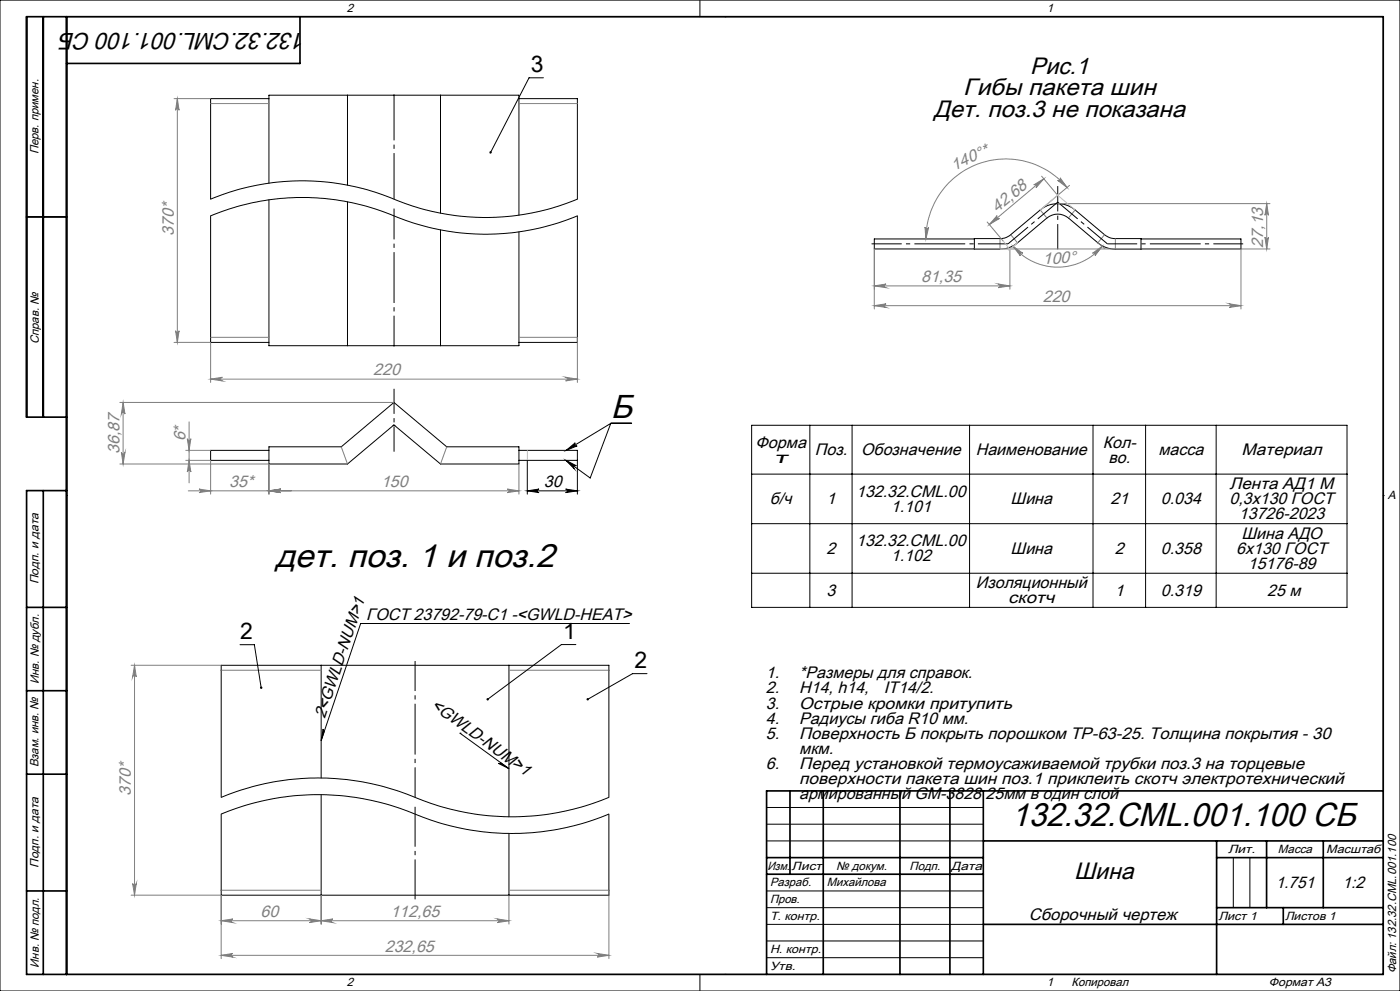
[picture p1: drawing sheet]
<svg xmlns="http://www.w3.org/2000/svg" width="420mm" height="297mm" viewBox="0 0 420 297" stroke-linecap="round" stroke-linejoin="round" font-family="sans-serif">
<g fill="none" stroke="#000" stroke-width=".3">
<path d="M0 0h420v297h-420zM20 5h395v287h-395zM210 0v5M217.5 5h.1M80.7 29.6h-17.5v30.1a72 72 0 0 1 57.2 .9 71.4 71.4 0 0 0 52.8-.9v-30.1h-17.5M104.2 28.5v27M132.2 28.5v35.4M163 23.3h-4.3l-11.5 22.4M80.7 54.9v-26.4h75v36M80.7 59.9v43.7h75v-34.1M8 65h12M104.2 60.5v43.1"/>
<path d="M132.2 68.9v34.7M292.3 71.5h7.7a4.7 4.7 0 0 0 3.2-1.2l8.9-7.4a8.2 8.2 0 0 1 10.4 0l8.9 7.4a4.8 4.8 0 0 0 3.2 1.2h7.7v3.2h-7.7a8.3 8.3 0 0 1-5.2-1.9l-8.9-7.5a5.1 5.1 0 0 0-6.4 0l-8.8 7.5a8.3 8.3 0 0 1-5.3 1.9h-7.7zM292.3 71.6h-30v3h30M342.3 71.6h30v3h-30M80.7 102.6h-17.5v-37.9a72 72 0 0 1 57.2 .9 71.4 71.4 0 0 0 52.8-.9v37.9h-17.5M80.7 135h-17.5v3h17.5M80.7 133.9h21.7l15.8-13.3 15.8 13.3h21.7v5.2h-23.5l-14-11.8-14 11.8h-23.5zM117.9 127.6h.6M155.7 135h17.5v3M155.7 138h17.5M158.2 138v10.1M169.8 138l3.1 1.6a.54 .54 0 0 0-.7 .1 .54 .54 0 0 0 .1 .8z"/>
<path d="M169.9 135l2.7-2.3a.54 .54 0 0 0-.2 .7 .54 .54 0 0 0 .7 .2zM173.2 138v10.1M183.2 126.9h6.3M183.2 126.9l-13.3 8.1M183.2 126.9l-6.1 16.4-7.3-5.3M225.5 127.5h178.6v54.5h-178.6zM243 127.5v54.5M255.6 127.5v54.5M290.9 127.5v54.5M327.9 127.5v54.5M343.7 127.5v54.5M364.8 127.5v54.5"/>
<path d="M20 148.5h.1M158.2 147.1l3.5-.5a.53 .53 0 0 0-.5 .5 .53 .53 0 0 0 .5 .5zM158.2 147.1h15M169.7 146.6l3.5 .5-3.5 .5a.53 .53 0 0 0 .5-.5 .53 .53 0 0 0-.5-.5zM225.5 142.1h178.6M225.5 156.9h178.6M415 148.5h.1M225.5 171.8h178.6M66.4 199.4h116.3v39.6a75.9 75.9 0 0 1-60.5-.9 75.9 75.9 0 0 0-55.8 .9zM72 193.2h4.3l2.1 12.9M96.3 199.4v33.7M152.7 199.4v45.4"/>
<path d="M172.8 193.2h-4.4l-22.1 16.4M188.8 186.9h-80.6l-11.9 35.1M96.9 218.5l.4 .6-1 2.9zM138 219.7h.1M138 219.7l14.7 10.7M194.1 201.9h-4.3l-13.5 7.7M96.3 238.2v30.1M149.5 228.8l.7-.2 2.5 1.8zM66.4 244a75.9 75.9 0 0 1 60.4 .9 75.9 75.9 0 0 0 55.9-.9v24.3h-116.3zM152.7 249.8v18.5M230 242h65M230 247h65"/>
<path d="M230 252h65M370 257v15M375 257v15M230 267h65M230 272h65M230 277h65M210 292v5M217.5 292h.1M230 282h65M230 287h65"/>
</g>
<g fill="none" stroke="#808080" stroke-width=".3">
<path d="M52.2 29.6h11M53.2 29.6l.5 3.5a.53 .53 0 0 0-.5-.5 .53 .53 0 0 0-.5 .5zM53.2 29.6v73M63.2 31h17.5M155.7 31h17.5M310.1 55.4l3.1-1.8-2.4 2.7a.54 .54 0 0 0 .1-.8 .54 .54 0 0 0-.8-.1zM312.5 52.8l4.8 5.7M313.2 53.6l-16.4 13.7M317.3 54a.52 .52 0 0 0 .7 0 .52 .52 0 0 0 0-.7l2.1 2.9zM320.1 56.2a24 24 0 0 0-26.6-7.1 24 24 0 0 0-15.7 22.5M320.9 55.6l-8.8 7.3 2 2.4M262.3 74.6v18"/>
<path d="M277.5 68a.55 .55 0 0 0 .5 .6 .55 .55 0 0 0 .6-.4l-.8 3.4zM292.3 74.6h88.7M296.2 66.5l4.8 5.7M299.1 64.6a.55 .55 0 0 0 0 .8 .55 .55 0 0 0 .7 .1l-3 1.8zM300 71.5v3.2M303 74.7v12M303.2 70.3l2.1 2.5-2.1 1.7M304 73.8l2.8 2.1a.52 .52 0 0 0-.7 0 .52 .52 0 0 0 0 .8zM304 73.8a17.4 17.4 0 0 0 26.6 0M317.3 61h63.7M322.5 62.9l-2 2.4M327.8 75.9l2.8-2.1-2.1 2.9a.52 .52 0 0 0 0-.8 .52 .52 0 0 0-.7 0z"/>
<path d="M331.4 70.3l-2 2.5 2 1.7M334.6 71.5v3.2M372.3 74.6v18M379.5 71.1a.53 .53 0 0 0 .5 .5 .53 .53 0 0 0 .5-.5l-.5 3.5zM380 61l.5 3.5a.53 .53 0 0 0-.5-.5 .53 .53 0 0 0-.5 .5zM380 61v13.6M52.7 99.1a.53 .53 0 0 0 .5 .5 .53 .53 0 0 0 .5-.5l-.5 3.5zM262.3 91.6l3.5-.6a.55 .55 0 0 0-.5 .6 .55 .55 0 0 0 .5 .5zM262.3 85.7l3.5-.6a.55 .55 0 0 0-.5 .6 .55 .55 0 0 0 .5 .5zM262.3 91.6h110M262.3 85.7h40.7M299.5 85.1l3.5 .6-3.5 .5a.55 .55 0 0 0 .5-.5 .55 .55 0 0 0-.5-.6z"/>
<path d="M368.8 91l3.5 .6-3.5 .5a.55 .55 0 0 0 .5-.5 .55 .55 0 0 0-.5-.6zM52.2 102.6h11v12M63.2 113.6l3.5-.5a.55 .55 0 0 0-.5 .5 .55 .55 0 0 0 .5 .6zM63.2 101.1h17.5M63.2 113.6h110M155.7 101.1h17.5M169.7 113.1l3.5 .5-3.5 .6a.55 .55 0 0 0 .5-.6 .55 .55 0 0 0-.5-.5zM173.2 101.1v13.5M35.9 139.1h44.8v9M35.9 120.6h82.3M36.4 135.5a.55 .55 0 0 0 .6 .6 .55 .55 0 0 0 .5-.6l-.6 3.6zM36.9 120.6l.6 3.5a.55 .55 0 0 0-.5-.5 .55 .55 0 0 0-.6 .5z"/>
<path d="M36.9 120.6v18.5M55.7 138h7.5v10.1M55.7 135h7.5M56.2 131.5a.53 .53 0 0 0 .5 .5 .53 .53 0 0 0 .6-.5l-.6 3.5zM56.7 138l.6 3.5a.53 .53 0 0 0-.6-.5 .53 .53 0 0 0-.5 .5zM56.7 126.4v18.3M102.4 133.9l1.8 5.2M134 133.9l-1.8 5.2M155.7 139.1v9M56.5 147.1h99.2M59.7 146.6l3.5 .5-3.5 .5a.53 .53 0 0 0 .5-.5 .53 .53 0 0 0-.5-.5zM80.7 147.1l3.5-.5a.53 .53 0 0 0-.5 .5 .53 .53 0 0 0 .5 .5z"/>
<path d="M152.2 146.6l3.5 .5-3.5 .5a.53 .53 0 0 0 .5-.5 .53 .53 0 0 0-.5-.5zM39.3 199.4h27M40.4 199.4l.5 3.5a.55 .55 0 0 0-.6-.5 .55 .55 0 0 0-.5 .5zM40.4 199.4v68.9M66.4 200.9h29.9M152.7 200.9h30M39.3 268.3h27M39.8 264.8a.55 .55 0 0 0 .5 .5 .55 .55 0 0 0 .6-.5l-.5 3.5zM66.4 275.9l3.4-.5a.55 .55 0 0 0-.5 .6 .55 .55 0 0 0 .5 .5zM66.4 266.8h29.9M66.4 268.3v19M66.4 275.9h86.3"/>
<path d="M92.9 275.4l3.4 .5-3.4 .6a.55 .55 0 0 0 .5-.5 .55 .55 0 0 0-.5-.6zM96.3 275.9l3.5-.5a.55 .55 0 0 0-.5 .6 .55 .55 0 0 0 .5 .5zM96.3 268.3v8.7M149.2 275.4l3.5 .5-3.5 .6a.55 .55 0 0 0 .5-.5 .55 .55 0 0 0-.5-.6zM152.7 266.8h30v20.5M152.7 268.3v8.7M66.4 286.3l3.4-.6a.55 .55 0 0 0-.5 .6 .55 .55 0 0 0 .5 .5zM66.4 286.3h116.3M179.2 285.7l3.5 .6-3.5 .5a.55 .55 0 0 0 .5-.5 .55 .55 0 0 0-.5-.6z"/>
</g>
<path d="M317.3 55.8v18.9M118.2 116.5v18.9" fill="none" stroke="#000" stroke-width=".3" stroke-dasharray="15.2 1.3 1.3 1.3" stroke-dashoffset="7.7" stroke-linecap="butt"/>
<path d="M124.5 241.8v27.7" fill="none" stroke="#000" stroke-width=".3" stroke-dasharray="15.2 1.3 1.3 1.3" stroke-dashoffset="3.3" stroke-linecap="butt"/>
<path d="M261.5 73.1h40.9M124.5 198.1v40.9" fill="none" stroke="#000" stroke-width=".3" stroke-dasharray="15.2 1.3 1.3 1.3" stroke-dashoffset="6.2" stroke-linecap="butt"/>
<path d="M332.2 73.1h40.7" fill="none" stroke="#000" stroke-width=".3" stroke-dasharray="15.2 1.3 1.3 1.3" stroke-dashoffset="6.3" stroke-linecap="butt"/>
<path d="M302.4 73.1l14.9-12.5M317.3 60.6l14.9 12.5" fill="none" stroke="#000" stroke-width=".3" stroke-dasharray="15.2 1.3 1.3 1.3" stroke-dashoffset="7.4" stroke-linecap="butt"/>
<path d="M118.2 62.5v41.3" fill="none" stroke="#000" stroke-width=".3" stroke-dasharray="15.2 1.3 1.3 1.3" stroke-dashoffset="6" stroke-linecap="butt"/>
<path d="M118.2 28.3v31.4" fill="none" stroke="#000" stroke-width=".3" stroke-dasharray="15.2 1.3 1.3 1.3" stroke-dashoffset="1.5" stroke-linecap="butt"/>
<path d="M158.2 135v3" fill="none" stroke="#c0c0c0" stroke-width=".3" stroke-dasharray="15.2 1.3 1.3 1.3" stroke-linecap="butt"/>
<g fill="none" stroke="#000" stroke-width=".5">
<path d="M13 5v120M20 5v287M90 5v14h-70M8 65h12M20 125h-12v-120h407v287h-407v-145h12M13 147v145M8 182h12M8 207h12M8 232h12M237 237v25M247 237v55M270 237v55"/>
<path d="M285 237v55M295 237v55M415 237h-185v55M230 257h65M295 252h120M365 252v40M365 257h50M380 252v20M397 252v20M8 267h12M230 262h65M295 277h120"/>
<path d="M365 272h50M385 272v5"/>
</g>
<path d="M316.9 58.2l5.6 4.7M317.7 58.2l-5.6 4.7M300 74.7h3.5M301 72.2l2 2.5M305.3 72.8l-2.7 2.2" fill="none" stroke="#c0c0c0" stroke-width=".3"/>
<g fill="#000">
<path d="M146.9 45.4l-.1 .4 .2 .2 .2-.3-.2 .3a.37 .37 0 0 0 .5-.4 .37 .37 0 0 0-.6-.2zM78.1 205.8v.6l.3 .1v-.4v.4l.2-.1v-.5zM146 209.3v.5l.3-.2-.3 .2a.36 .36 0 0 0 .5 0 .36 .36 0 0 0 .1-.5 .36 .36 0 0 0-.6 0zM176 209.3v.5l.3-.2-.3 .2a.37 .37 0 0 0 .5 .1 .37 .37 0 0 0 .1-.6 .37 .37 0 0 0-.6 0z"/>
<path d="M169.9 135l2.7-2.3a.54 .54 0 0 0-.2 .7 .54 .54 0 0 0 .7 .2zM169.8 138l3.1 1.6a.54 .54 0 0 0-.7 .1 .54 .54 0 0 0 .1 .8z"/>
<path d="M96.9 218.5l.4 .6-1 2.9zM149.5 228.8l.7-.2 2.5 1.8z"/>
</g>
<g fill="#808080">
<path d="M63.2 113.6l3.5-.5a.55 .55 0 0 0-.5 .5 .55 .55 0 0 0 .5 .6zM169.7 113.1l3.5 .5-3.5 .6a.55 .55 0 0 0 .5-.6 .55 .55 0 0 0-.5-.5zM80.7 147.1l3.5-.5a.53 .53 0 0 0-.5 .5 .53 .53 0 0 0 .5 .5zM152.2 146.6l3.5 .5-3.5 .5a.53 .53 0 0 0 .5-.5 .53 .53 0 0 0-.5-.5zM59.7 146.6l3.5 .5-3.5 .5a.53 .53 0 0 0 .5-.5 .53 .53 0 0 0-.5-.5zM80.7 147.1l3.5-.5a.53 .53 0 0 0-.5 .5 .53 .53 0 0 0 .5 .5zM66.4 286.3l3.4-.6a.55 .55 0 0 0-.5 .6 .55 .55 0 0 0 .5 .5zM179.2 285.7l3.5 .6-3.5 .5a.55 .55 0 0 0 .5-.5 .55 .55 0 0 0-.5-.6zM96.3 275.9l3.5-.5a.55 .55 0 0 0-.5 .6 .55 .55 0 0 0 .5 .5zM149.2 275.4l3.5 .5-3.5 .6a.55 .55 0 0 0 .5-.5 .55 .55 0 0 0-.5-.6zM66.4 275.9l3.4-.5a.55 .55 0 0 0-.5 .6 .55 .55 0 0 0 .5 .5zM92.9 275.4l3.4 .5-3.4 .6a.55 .55 0 0 0 .5-.5 .55 .55 0 0 0-.5-.6zM262.3 91.6l3.5-.6a.55 .55 0 0 0-.5 .6 .55 .55 0 0 0 .5 .5zM368.8 91l3.5 .6-3.5 .5a.55 .55 0 0 0 .5-.5 .55 .55 0 0 0-.5-.6z"/>
<path d="M304 73.8l2.8 2.1a.52 .52 0 0 0-.7 0 .52 .52 0 0 0 0 .8zM327.8 75.9l2.8-2.1-2.1 2.9a.52 .52 0 0 0 0-.8 .52 .52 0 0 0-.7 0z"/>
<path d="M317.3 54a.52 .52 0 0 0 .7 0 .52 .52 0 0 0 0-.7l2.1 2.9zM277.5 68a.55 .55 0 0 0 .5 .6 .55 .55 0 0 0 .6-.4l-.8 3.4z"/>
<path d="M36.4 135.5a.55 .55 0 0 0 .6 .6 .55 .55 0 0 0 .5-.6l-.6 3.6zM36.9 120.6l.6 3.5a.55 .55 0 0 0-.5-.5 .55 .55 0 0 0-.6 .5z"/>
<path d="M56.7 138l.6 3.5a.53 .53 0 0 0-.6-.5 .53 .53 0 0 0-.5 .5zM56.2 131.5a.53 .53 0 0 0 .5 .5 .53 .53 0 0 0 .6-.5l-.6 3.5zM379.5 71.1a.53 .53 0 0 0 .5 .5 .53 .53 0 0 0 .5-.5l-.5 3.5zM380 61l.5 3.5a.53 .53 0 0 0-.5-.5 .53 .53 0 0 0-.5 .5z"/>
<path d="M53.2 29.6l.5 3.5a.53 .53 0 0 0-.5-.5 .53 .53 0 0 0-.5 .5zM52.7 99.1a.53 .53 0 0 0 .5 .5 .53 .53 0 0 0 .5-.5l-.5 3.5zM40.4 199.4l.5 3.5a.55 .55 0 0 0-.6-.5 .55 .55 0 0 0-.5 .5zM39.8 264.8a.55 .55 0 0 0 .5 .5 .55 .55 0 0 0 .6-.5l-.5 3.5z"/>
</g>
<path d="M169.7 146.6l3.5 .5-3.5 .5a.53 .53 0 0 0 .5-.5 .53 .53 0 0 0-.5-.5zM158.2 147.1l3.5-.5a.53 .53 0 0 0-.5 .5 .53 .53 0 0 0 .5 .5z" fill="#000"/>
<g fill="#808080">
<path d="M299.5 85.1l3.5 .6-3.5 .5a.55 .55 0 0 0 .5-.5 .55 .55 0 0 0-.5-.6zM262.3 85.7l3.5-.6a.55 .55 0 0 0-.5 .6 .55 .55 0 0 0 .5 .5z"/>
<path d="M310.1 55.4l3.1-1.8-2.4 2.7a.54 .54 0 0 0 .1-.8 .54 .54 0 0 0-.8-.1zM299.1 64.6a.55 .55 0 0 0 0 .8 .55 .55 0 0 0 .7 .1l-3 1.8z"/>
</g>
<g font-size="10">
<text x="183.3" y="125.3">Б</text>
<text x="82.6" y="169.9">дет. поз. 1 и поз.2</text>
<text x="303.4" y="247.6">132.32.CML.001.100 СБ</text>
</g>
<g font-size="7.1">
<text x="91.9" y="9.8" transform="rotate(-180 91.9 9.8)">132.32.CML.001.100 СБ</text>
<text x="309" y="22.1">Рис.1</text>
<text x="288.9" y="28.5">Гибы пакета шин</text>
<text x="280.1" y="35">Дет. поз.3 не показана</text>
<text x="322.3" y="263.5">Шина</text>
</g>
<g font-size="6.9">
<text x="159.2" y="21.7">3</text>
<text x="72" y="191.6">2</text>
<text x="168.9" y="191.6">1</text>
<text x="190.3" y="200.3">2</text>
</g>
<g font-size="5" fill="#808080">
<text x="286.1" y="51.1" transform="rotate(-24 286.1 51.1)">140°*</text>
<text x="299.2" y="63.9" transform="rotate(-40 299.2 63.9)">42,68</text>
<text x="52.1" y="70.7" transform="rotate(-90 52.1 70.7)">370*</text>
<text x="379" y="74.3" transform="rotate(-90 379 74.3)">27,13</text>
<text x="312.8" y="79.1" transform="rotate(-2 312.8 79.1)">100°</text>
<text x="276.3" y="84.6">81,35</text>
<text x="312.8" y="90.5">220</text>
<text x="112" y="112.5">220</text>
<text x="35.9" y="136.1" transform="rotate(-90 35.9 136.1)">36,87</text>
<text x="55.7" y="132.3" transform="rotate(-90 55.7 132.3)">6*</text>
<text x="68.8" y="146">35*</text>
<text x="114.3" y="146">150</text>
<text x="39.3" y="238.6" transform="rotate(-90 39.3 238.6)">370*</text>
<text x="78.2" y="274.9">60</text>
<text x="117.1" y="274.9">112,65</text>
<text x="115.4" y="285.2">232,65</text>
</g>
<g font-size="5">
<text x="226.7" y="134.1">Форма</text>
<text x="244.4" y="136.4">Поз.</text>
<text x="258.4" y="136.4">Обозначение</text>
<text x="292.8" y="136.4">Наименование</text>
<text x="330.9" y="134.1">Кол-</text>
<text x="347.5" y="136.4">масса</text>
<text x="372.4" y="136.4">Материал</text>
<text x="232.2" y="138.7">т</text>
<text x="332.5" y="138.7">во.</text>
<text x="163.2" y="146">30</text>
<text x="256.8" y="148.9">132.32.CML.00</text>
<text x="368.9" y="146.6">Лента АД1 М</text>
<text x="231" y="151.1">б/ч</text>
<text x="248" y="151.1">1</text>
<text x="267.3" y="153.4">1.101</text>
<text x="303.2" y="151.1">Шина</text>
<text x="333.1" y="151.1">21</text>
<text x="348.3" y="151.1">0.034</text>
<text x="368.9" y="151.1">0,3х130 ГОСТ</text>
<text x="371.7" y="155.7">13726-2023</text>
<text x="372.5" y="161.5">Шина АДО</text>
<text x="248" y="166">2</text>
<text x="256.8" y="163.7">132.32.CML.00</text>
<text x="303.2" y="166">Шина</text>
<text x="334.5" y="166">2</text>
<text x="348.3" y="166">0.358</text>
<text x="370.9" y="166">6х130 ГОСТ</text>
<text x="267.3" y="168.2">1.102</text>
<text x="374.3" y="170.5">15176-89</text>
<text x="248" y="178.5">3</text>
<text x="292.8" y="176.3">Изоляционный</text>
<text x="334.5" y="178.5">1</text>
<text x="348.3" y="178.5">0.319</text>
<text x="380.2" y="178.5">25 м</text>
<text x="109.9" y="185.8">ГОСТ 23792-79-С1 -&lt;GWLD-HEAT&gt;</text>
<text x="302.5" y="180.8">скотч</text>
<text x="229.8" y="203.2">1.</text>
<text x="239.8" y="203.2">*Размеры для справок.</text>
<text x="229.8" y="207.8">2.</text>
<text x="239.8" y="207.8">H14, h14,</text>
<text x="265.2" y="207.8">IT14/2.</text>
<text x="97.4" y="215.5" transform="rotate(-71 97.4 215.5)">2&lt;GWLD-NUM&gt;1</text>
<text x="129.1" y="211.9" transform="rotate(36 129.1 211.9)">&lt;GWLD-NUM&gt;1</text>
<text x="229.8" y="212.4">3.</text>
<text x="239.8" y="212.4">Острые кромки притупить</text>
<text x="229.8" y="216.9">4.</text>
<text x="229.8" y="221.4">5.</text>
<text x="239.8" y="216.9">Радиусы гиба R10 мм.</text>
<text x="239.8" y="221.4">Поверхность Б покрыть порошком ТР-63-25. Толщина покрытия - 30</text>
<text x="239.8" y="225.9">мкм.</text>
<text x="229.8" y="230.5">6.</text>
<text x="239.8" y="230.5">Перед установкой термоусаживаемой трубки поз.3 на торцевые</text>
<text x="239.8" y="239.5">армированный GM-3828 25мм в один слой</text>
<text x="239.8" y="235">поверхности пакета шин поз.1 приклеить скотч электротехнический</text>
<text x="382.7" y="266.1">1.751</text>
<text x="402.8" y="266.1">1:2</text>
<text x="308.6" y="275.6">Сборочный чертеж</text>
</g>
<g font-size="3.6">
<text x="104" y="3.6">2</text>
<text x="314" y="3.6">1</text>
<text x="11.6" y="46.3" transform="rotate(-90 11.6 46.3)">Перв. примен.</text>
<text x="11.6" y="103.2" transform="rotate(-90 11.6 103.2)">Справ. №</text>
<text x="416.4" y="149.6">A</text>
<text x="11.6" y="175.1" transform="rotate(-90 11.6 175.1)">Подп. и дата</text>
<text x="11.6" y="205" transform="rotate(-90 11.6 205)">Инв. № дубл.</text>
<text x="11.6" y="230" transform="rotate(-90 11.6 230)">Взам. инв. №</text>
<text x="368.4" y="255.6">Лит.</text>
<text x="383.4" y="255.6">Масса</text>
<text x="397.8" y="255.6">Масштаб</text>
<text x="11.6" y="260.1" transform="rotate(-90 11.6 260.1)">Подп. и дата</text>
<text x="230.2" y="260.6">Изм.</text>
<text x="237.5" y="260.6">Лист</text>
<text x="250.9" y="260.6">№ докум.</text>
<text x="272.9" y="260.6">Подп.</text>
<text x="285.4" y="260.6">Дата</text>
<text x="231" y="265.6">Разраб.</text>
<text x="248" y="265.6">Михайлова</text>
<text x="231" y="275.6">Т. контр.</text>
<text x="231" y="270.6">Пров.</text>
<text x="365.5" y="275.6">Лист 1</text>
<text x="385.5" y="275.6">Листов 1</text>
<text x="231" y="285.6">Н. контр.</text>
<text x="11.6" y="290" transform="rotate(-90 11.6 290)">Инв. № подл.</text>
<text x="231" y="290.6">Утв.</text>
<text x="418.8" y="291.8" transform="rotate(-90 418.8 291.8)">Файл: 132.32.CML.001.100</text>
<text x="104" y="295.6">2</text>
<text x="314" y="295.6">1</text>
<text x="321.5" y="295.6">Копировал</text>
<text x="380.7" y="295.6">Формат А3</text>
</g>
</svg>
